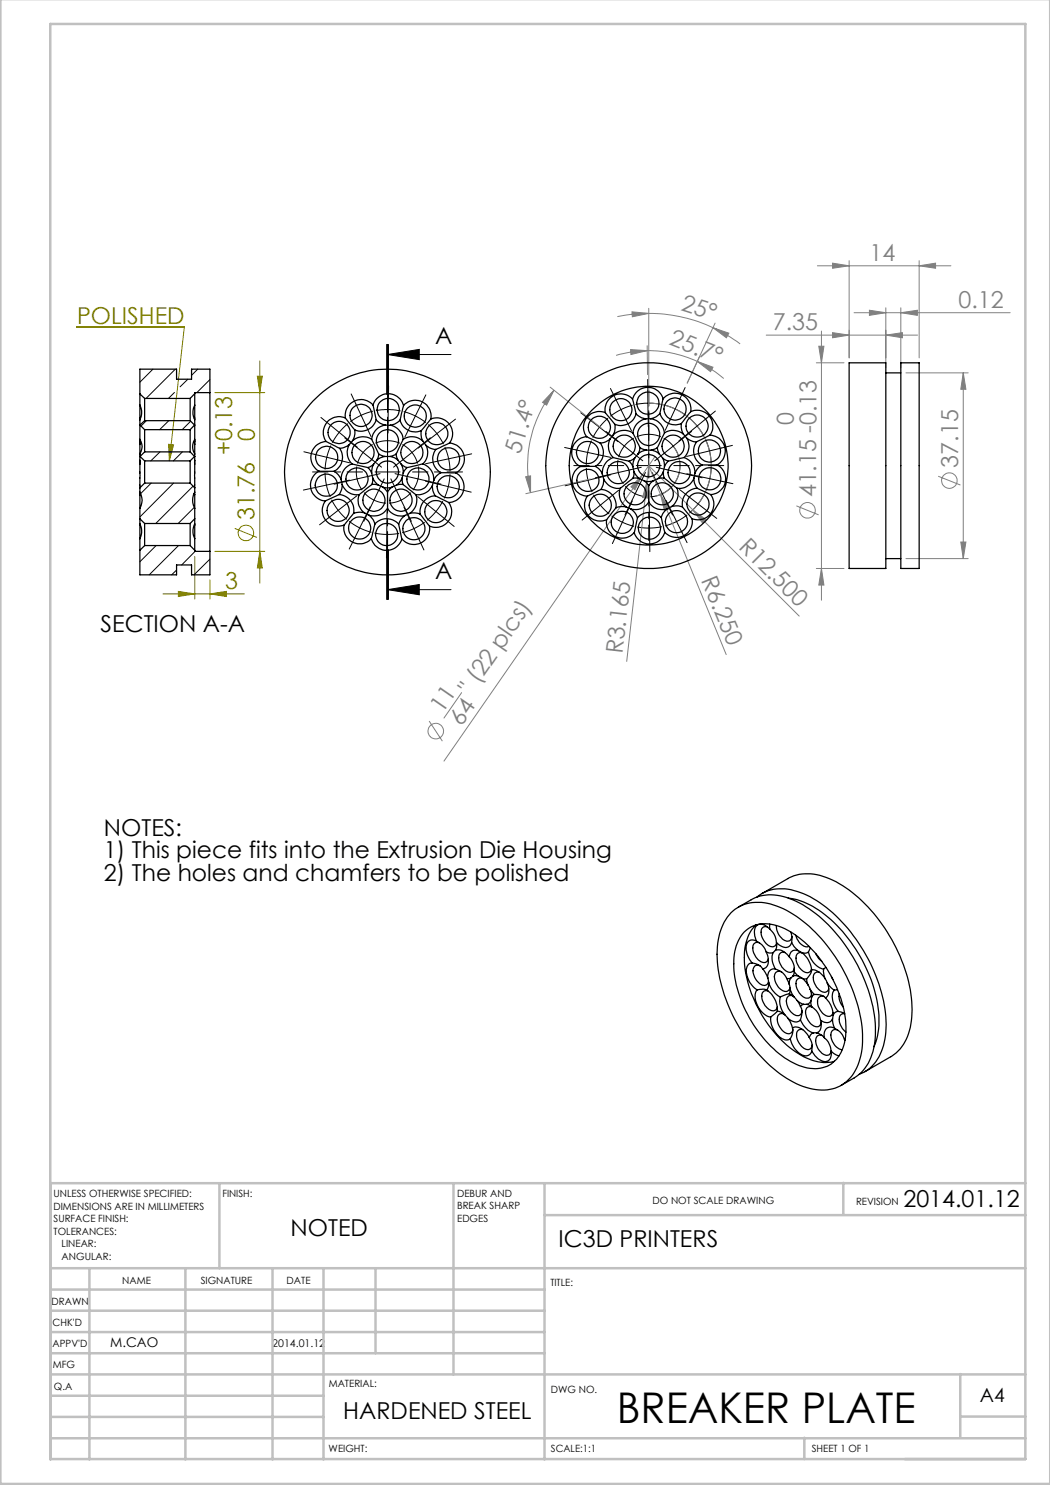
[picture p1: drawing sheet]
<svg xmlns="http://www.w3.org/2000/svg" width="210mm" height="297mm" viewBox="0 0 210 297" stroke-linecap="round" stroke-linejoin="round" font-family="sans-serif">
<g fill="none" stroke="#808080" stroke-width=".2">
<path d="M163.5 53.2h26.7M166.5 52.6l3.3 .6-3.3 .5zM169.8 52.1v19.5M183.8 53.2l3.3-.6v1.1zM183.8 52.1v19.5M110 77.4l10.4 8.3M110.8 78l-1.5 3-.8-.5zM110.8 78a24.4 24.4 0 0 0-4.7 20.5M126.1 69.9l3.3 .2-3.2 .8zM126.4 62.4l3.4 .3-3.3 .7zM129.4 70.1a23.7 23.7 0 0 1 10.1 2.2M129.4 70.1a22.9 22.9 0 0 0-6.2 1"/>
<path d="M129.4 69.1l.1 5.8M129.8 61.7v19.5M129.8 62.7a29.9 29.9 0 0 1 12.8 2.8M129.8 62.7a27.9 27.9 0 0 0-6.3 .6M139.5 72.3l3.1 1.1-.5 .9zM139.5 72.3a22.9 22.9 0 0 1 5.2 3.4M142.6 65.5l3.2 1.1-.5 1zM142.6 65.5a31.9 31.9 0 0 1 5.4 3.3M143 64.6l-5.6 12 2.5-5.2M153.2 67h30.3M163.3 72.6h5.5M163.8 69.2h1l-.5 3.4z"/>
<path d="M164.3 66.2v53.8M166.5 66.5l3.3 .5-3.3 .6zM170.8 62.5h31.2M173.9 62.1l3.3 .4-3.3 .6zM177.2 67l3.3-.5v1.1zM177.2 61.6v12M180.2 62.5l3.3-.4v1zM180.2 61.6v12M181.2 74.6h12.4M192.7 74.6v37.1M192.7 74.6l.5 3.3h-1zM105.1 95.4l1-.2v3.3z"/>
<path d="M118.1 95.8l-12.9 2.9M128.5 95l-39.7 57.2M128.5 95l-1.5 3-.8-.6zM129.4 96.3l.1 3.3-1-.1zM129.7 80.6a12.5 12.5 0 0 1 11.8 8.2 12.5 12.5 0 0 1-3.7 13.9M129.8 93.1l-4.5 39.2M129.8 93.1l8.8 8.9M129.8 93.1l2.3 5.8M131 91.3l-2.5 3.7M132.1 98.9l1.7 2.9-.9 .4zM132.1 98.9l13.1 32M134.7 89.3a6.3 6.3 0 0 1-3.5 9.9"/>
<path d="M187.6 95.2l4.5 1.8M138.6 102l21.2 21.2M138.6 102l2.7 2-.8 .7zM159.3 101.2l4.4 1.8M163.3 113.7h5.5M164.3 113.7l.5 3.3h-1zM181.2 111.7h12.4M192.2 108.4h1l-.5 3.3zM92.3 138.5l-3.5 5.1M85.8 144.2l2.7 4"/>
<circle cx="189.9" cy="96.1" r="1.56"/>
<circle cx="161.5" cy="102.1" r="1.55"/>
<circle cx="87.2" cy="146.2" r="1.55"/>
</g>
<g fill="none" stroke="#808000" stroke-width=".2">
<path d="M15.3 65.4h21.6l-3 26.8M43 78.5h10M51.5 75.2h1l-.5 3.3zM52 72.2v44.4M33.7 88.9l1 .1-.8 3.2zM32.6 118.8h16.3M35.7 118.3l3.2 .5-3.2 .5zM38.9 111.3v8.5M42 118.8l3.3-.5v1zM42 116v3.8M43 110.3h10M47 105.7l4.4 1.8"/>
<path d="M52 110.3l.5 3.3h-1z"/>
<circle cx="49.2" cy="106.6" r="1.56"/>
</g>
<g fill="none" stroke="#000" stroke-width=".2" stroke-dasharray="15.2 1.3 1.3 1.3" stroke-linecap="butt">
<path d="M65.3 97l.8 2.4M65.3 97l-.3-2.5M65.4 91.5l-.4 2.4M65.4 91.5l.8-2.4M67.8 86.5l-1.3 2.1M67.8 86.5l1.8-1.8M71.4 95.8l.4 1.2 .6 1M71.4 95.8l-.1-1.3 .1-1.2M72.2 83.1l-2.1 1.2M72.2 83.1l2.4-.9M72.6 90.5l-.7 1-.4 1.2M72.6 90.5l.9-.9 1-.7"/>
<path d="M77.5 88.1l-1.2 .2-1.2 .3M77.5 88.1l1.2 .2 1.2 .3M82.4 90.5l-.9-.9-1-.7M82.4 90.5l.7 1 .4 1.2M83.1 83.2l-2.4-.9M83.1 83.2l2.1 1.3M83.6 95.8l.2-1.3-.1-1.2M83.6 95.8l-.4 1.2-.6 1M87.4 86.7l-1.7-1.8M87.4 86.7l1.3 2.1M89.7 97.3l.3-2.4M89.7 97.3l-.9 2.4"/>
<path d="M89.7 91.8l-.7-2.4M89.7 91.8l.3 2.4M117.5 90.5l-.2 2.5M117.5 90.5l.8-2.4M117.6 96l.8 2.4M117.6 96l-.3-2.4M119.9 85.4l-1.3 2.2M119.9 85.4l1.7-1.8M123.7 94.5l.4 1.2 .6 1.1M123.7 94.5l-.2-1.2 .1-1.3M124.2 81.9l-2.1 1.4M124.2 81.9l2.3-.9"/>
<path d="M124.9 89.2l-.7 1.1-.5 1.1M124.9 89.2l.8-.9 1.1-.7M127 98.7l1.2 .5 1.2 .2M127 98.7l-1-.6-.9-.9M129.8 86.9l-1.3 .1-1.2 .4M129.8 86.9l1.2 .1 1.2 .4M132.5 98.7l1-.6 .9-.9M132.5 98.7l-1.2 .5-1.2 .2M134.6 89.2l-.8-.9-1.1-.7M134.6 89.2l.7 1.1 .5 1.1M135 81.8l-2.3-.8M135 81.8l2.2 1.3"/>
<path d="M135.8 94.5l.2-1.2-.1-1.3M135.8 94.5l-.4 1.2-.6 1.1M139.4 85.2l-1.7-1.8M139.4 85.2l1.4 2.1M141.9 90.2l-.8-2.4M141.9 90.2l.3 2.5M142 95.7l.3-2.4M142 95.7l-.8 2.4M67.6 102.1l1.8 1.8M67.6 102.1l-1.3-2.2M71.9 105.6l2.4 .9M71.9 105.6l-2.1-1.3"/>
<path d="M74.8 100l1.2 .4 1.2 .2M74.8 100l-1.1-.6-.9-.9M77.4 106.9l2.4-.2M77.4 106.9l-2.5-.3M80.2 100l1.1-.6 .9-.9M80.2 100l-1.2 .4-1.2 .2M82.8 105.7l2.1-1.3M82.8 105.7l-2.4 .8M87.2 102.3l1.4-2.1M87.2 102.3l-1.8 1.8M120.1 101l1.7 1.8M120.1 101l-1.4-2"/>
<path d="M124.5 104.4l2.3 .9M124.5 104.4l-2.2-1.2M129.9 105.6l2.5-.3M129.9 105.6l-2.5-.2M135.3 104.3l2.1-1.3M135.3 104.3l-2.3 .9M139.6 100.8l1.3-2.1M139.6 100.8l-1.7 1.8"/>
</g>
<g fill="none" stroke="#000" stroke-width=".2">
<path d="M77.3 68.9v10M77.5 70.9h12.7M77.5 70.9l6.4-1v2zM77.5 68.9v10M77.7 79.4l-.1 5M77.7 68.9v10M129.5 78.1l.1 5M75.2 82.1a12.5 12.5 0 0 1 4.9 .1M132.1 80.9a12.6 12.6 0 0 0-5 0M77.3 109.9v10M77.5 117.9h12.7M77.5 117.9l6.4-1v2.1z"/>
<path d="M77.5 109.9v10M77.7 109.9v10z"/>
</g>
<g fill="none" stroke="#000" stroke-width=".2" stroke-dasharray="15.2 1.3 1.3 1.3">
<path d="M77.7 79.4v-2.2M123.1 79.7l-1-2M129.6 78.1l-.1-2.2M136.1 79.5l.9-2M62.8 97.5l-2.1 .5M62.9 90.9l-2.1-.5M65.3 97l-2.5 .5M65.3 97l2.4-.5M65.4 91.5l-2.5-.6M65.4 91.5l2.4 .5M65.9 84.9l-1.7-1.4M67.7 96.5l2.2-.5"/>
<path d="M67.8 92l2.1 .6M67.8 86.5l-1.9-1.6M67.8 86.5l2 1.6M69 96.3l-2.2 .5M69.8 88.1l1.7 1.4M70.7 88.9l-1.8-1.3M71.2 80.8l-1-2M71.4 95.8l-2.4 .5M71.4 95.8l2.5-.6M72.2 83.1l-1-2.3M72.2 83.1l1.1 2.2M72.6 90.5l-1.9-1.6"/>
<path d="M72.6 90.5l2 1.6M73.3 85.3l.9 2M73.9 95.2l2.1-.5M74.6 92.1l1.7 1.3M75.9 97.8l.9-2M77.5 94.4v-2.5M77.5 94.4h-2.5M77.5 94.4v2.5M77.5 94.4h2.5M77.5 88.1v-2.5M77.5 88.1v2.5M77.5 85.6v-2.2"/>
<path d="M77.5 90.6v2.3M77.6 84.4v2.2M79.1 97.8l-.9-2M80.4 92.1l-1.7 1.3M81.2 95.2l-2.2-.5M82 85.4l-1 2M82.4 90.5l1.9-1.6M82.4 90.5l-2 1.6M83.1 83.2l1.1-2.2M83.1 83.2l-1.1 2.2M83.6 95.8l2.4 .5M83.6 95.8l-2.4-.6"/>
<path d="M84.2 81l1-2M84.3 88.9l1.8-1.3M85.4 88.3l-1.7 1.3M86 96.3l2.2 .5M87.2 96.7l-2.1-.5M87.3 92.3l-2.2 .5M87.4 86.7l2-1.5M87.4 86.7l-2 1.6M89.4 85.2l1.7-1.4M89.7 97.3l2.4 .6M89.7 97.3l-2.5-.6M89.7 91.8l2.5-.6"/>
<path d="M89.7 91.8l-2.4 .5M92.1 97.9l2.1 .5M92.2 91.2l2.1-.4M115.1 90l-2.2-.5M115.2 96.6l-2.2 .6M117.5 90.5l-2.4-.5M117.5 90.5l2.5 .5M117.6 96l-2.4 .6M117.6 96l2.4-.5M117.9 83.9l-1.7-1.3M119.9 85.4l-2-1.5M119.9 85.4l2 1.6"/>
<path d="M120 91l2.1 .5M120 95.5l2.2-.6M121.2 95.1l-2.1 .5M121.9 87l1.7 1.3M122 99.4l1.7-1.4M122.9 87.7l-1.7-1.4M123.7 94.5l-2.5 .6M123.7 94.5l2.4-.5M124.2 81.9l-1.1-2.2M124.2 81.9l1.1 2.3M124.9 89.2l-2-1.5M124.9 89.2l1.9 1.6"/>
<path d="M125.3 84.2l1 1.9M126.1 94l2.2-.5M126.8 90.8l1.8 1.4M127 98.7l-1 2.3M127 98.7l1.1-2.2M128.1 96.5l1-2M129.6 83.1l.1 2.2M129.8 93.1v-2.5M129.8 93.1h-2.5M129.8 93.1v2.5M129.8 93.1h2.5M129.8 86.9v-2.5"/>
<path d="M129.8 86.9v2.5M129.8 84.4v-2.2M129.8 89.4v2.2M131.4 96.5l-1-2M132.5 98.7l1 2.3M132.5 98.7l-1.1-2.2M132.7 90.8l-1.7 1.4M133.4 94l-2.2-.5M134 84.1l-1 2M134.6 89.2l2-1.5M134.6 89.2l-1.9 1.6M135 81.8l1.1-2.3"/>
<path d="M135 81.8l-1 2.3M135.8 94.5l2.5 .6M135.8 94.5l-2.4-.5M136.6 87.7l1.7-1.4M137.5 86.8l-1.7 1.4M137.6 99.3l-1.7-1.4M138.3 95.1l2.1 .5M139.4 85.2l2-1.6M139.4 85.2l-1.9 1.6M139.5 90.8l-2.2 .5M139.5 95.2l-2.1-.4M141.4 83.6l1.7-1.4"/>
<path d="M141.9 90.2l2.4-.6M141.9 90.2l-2.4 .6M142 95.7l2.4 .6M142 95.7l-2.5-.5M144.3 89.6l2.2-.5M144.4 96.3l2.2 .4M65.7 103.6l-1.8 1.4M67.6 102.1l-1.9 1.5M67.6 102.1l2-1.6M69.6 100.5l1.8-1.3M70.8 107.8l-1 2M71.9 105.6l-1.1 2.2"/>
<path d="M71.9 105.6l1.2-2.3M73.1 103.3l.9-1.9M73.7 102.3l-.9 2M74.8 100l-1.1 2.3M74.8 100l1.1-2.2M77.3 109.4v2.2M77.4 106.9l-.1 2.5M77.4 106.9v-2.5M77.4 104.4v-2.2M80.2 100l1.1 2.3M80.2 100l-1.1-2.2M81.3 102.3l1 2"/>
<path d="M81.7 103.5l-.9-2.1M82.8 105.7l1 2.3M82.8 105.7l-1.1-2.2M83.8 108l1 2M85.2 100.7l-1.7-1.4M87.2 102.3l1.9 1.6M87.2 102.3l-2-1.6M89.1 103.9l1.7 1.4M118.1 102.6l-1.7 1.4M120.1 101l-2 1.6M120.1 101l1.9-1.6M123.4 106.7l-.9 2"/>
<path d="M124.5 104.4l-1.1 2.3M124.5 104.4l1-2.2M125.5 102.2l1-2M126 101l-1 2M129.9 103.1l-.1-2.2M129.9 105.6v2.5M129.9 105.6v-2.5M129.9 108.1l.1 2.2M133.5 101l1 2M134.2 102.1l-1-2M135.3 104.3l1.1 2.2M135.3 104.3l-1.1-2.2"/>
<path d="M136.4 106.5l1 2M139.6 100.8l2 1.5M139.6 100.8l-2-1.5M141.6 102.3l1.7 1.4"/>
</g>
<path d="M72.5 94.4h-10M77.5 89.4v-10M77.5 99.4v10M82.5 94.4h10M124.8 93.1h-10M129.8 88.1v-10M129.8 98.1v10M134.8 93.1h10" fill="none" stroke="#000" stroke-width=".2" stroke-dasharray="15.2 1.3 1.3 1.3" stroke-dashoffset="12.1"/>
<path d="M77.5 68.9v51" fill="none" stroke="#000" stroke-width=".2" stroke-dasharray="6.3 1.3 1.3 1.3" stroke-dashoffset="3.1"/>
<g fill="none" stroke="#c0c0c0" stroke-width=".5">
<path d="M.1 -.1v296.9h209.9v-296.9M10.1 4.8h195v287h-195zM43.9 236.6v17M90.7 236.6v38.3M108.9 236.6v55.3M168.7 236.6v6.3M205.1 236.6h-195v55.3M10.1 253.6h195M10.1 257.9h98.8M17.9 253.6v38.3M37.1 253.6v38.3M54.5 253.6v38.3"/>
<path d="M64.7 253.6v38.3M75.1 253.6v17M108.9 243h96.2M10.1 270.6h98.8M10.1 266.4h98.8M10.1 262.1h98.8M10.1 279.1h54.6M10.1 274.9h195M192.1 274.8v12.7M10.1 287.7h195M10.1 283.4h54.6M160.9 287.5v4.3"/>
<path d="M192.1 283.3h13"/>
</g>
<path d="M77.5 70.9l6.4-1v2zM77.5 117.9l6.4-1v2.1z" fill="#000"/>
<g fill="#808000">
<path d="M33.7 88.9l1 .1-.8 3.2z"/>
<path d="M42 118.8l3.3-.5v1zM35.7 118.3l3.2 .5-3.2 .5z"/>
<path d="M51.5 75.2h1l-.5 3.3zM52 110.3l.5 3.3h-1z"/>
</g>
<g fill="#808080">
<path d="M128.5 95l-1.5 3-.8-.6z"/>
<path d="M129.4 96.3l.1 3.3-1-.1z"/>
<path d="M132.1 98.9l1.7 2.9-.9 .4z"/>
<path d="M138.6 102l2.7 2-.8 .7z"/>
<path d="M139.5 72.3l3.1 1.1-.5 .9zM126.1 69.9l3.3 .2-3.2 .8z"/>
<path d="M142.6 65.5l3.2 1.1-.5 1zM126.4 62.4l3.4 .3-3.3 .7z"/>
<path d="M180.2 62.5l3.3-.4v1zM173.9 62.1l3.3 .4-3.3 .6zM177.2 67l3.3-.5v1.1zM166.5 66.5l3.3 .5-3.3 .6z"/>
<path d="M166.5 52.6l3.3 .6-3.3 .5zM183.8 53.2l3.3-.6v1.1z"/>
<path d="M110.8 78l-1.5 3-.8-.5zM105.1 95.4l1-.2v3.3z"/>
<path d="M163.8 69.2h1l-.5 3.4zM164.3 113.7l.5 3.3h-1zM192.7 74.6l.5 3.3h-1zM192.2 108.4h1l-.5 3.3z"/>
</g>
<g fill="none" stroke="#000" stroke-width=".25">
<path d="M28 78.7v1a5.3 5.3 0 0 0 .3 2.5v.8l-.3 1M28 78.7l.9 1M28.9 79.7v4.4M28.9 79.7h9.1M38 79.7v4.4M38.9 78.7v2.3l-.3 1.3 .1 1 .2 .7M38.9 78.7l-.9 1M42 78.5v31.8M42 78.5h-3.1v.2M42 78.5v-4.7h-3.7v2h-3v-2h-7.3v4.9M126.5 79.8l.7 3M126.5 79.8a3.1 3.1 0 0 0-3.8-.7 3.1 3.1 0 0 0-1.6 3.4"/>
<path d="M132.6 79.8l-.6 2.9M132.6 79.8a3.2 3.2 0 0 1 3.8-.8 3.2 3.2 0 0 1 1.7 3.3M132.6 79.8a3.2 3.2 0 0 0-3.1-2.3 3.2 3.2 0 0 0-3 2.3M169.8 72.6h7.4v41.1h-7.4zM177.2 74.6h3M180.2 72.6h3.6v41.1h-3.6zM28 92.1v5.5M28 98.4a3.1 3.1 0 0 1 0 3.3M28 99v2.7M28 84v1M28 90.8v.5M28 87.9a2.57 2.57 0 0 1 0 2.9"/>
<path d="M28 85v2.9M28 91.3v.8M28 92.1v.7M28 88.9v1.9M28 88.1v.8M28 87.9v.2M28 81v2.6M28 98.4v.6M28 83.6v.4M28 85h.1M28 97.6v.8M28 91.3h.1"/>
<path d="M28 83.6v.1M28 85l.9 .9M28 91.3l.9 .9M28.1 98.7l-.1 .3M28.9 92.2v4.4M28.9 85.9v4.5M28.9 84.1l-.9 .9M28.9 96.6l-.9 1M28.9 96.6h9.1M28.9 84.1h9.1M28.9 85.9h9.1M28.9 92.2h9.1"/>
<path d="M28.9 90.4h9.1M28.9 90.4l-.9 .9M38 92.2v4.4M38 85.9v4.5M38 84.1l.9 .9M38 96.6l.9 1M38 90.4l.9 .9M38.8 98.7l.1 .3M38.9 85h.1M38.9 85l-.9 .9M38.9 91.3h.1M38.9 91.3l-.9 .9"/>
<path d="M38.9 98.4l-.3 1.2a3.3 3.3 0 0 0 .3 2.1M38.9 92.1v5.5M38.9 99v2.7M38.9 84v1M38.9 91.3v.8M38.9 85v2.9M38.9 87.9l-.3 1a2.69 2.69 0 0 0 .3 1.9M38.9 90.8v.5M38.9 88.1v2.7M38.9 92.1v.7M38.9 87.9v.2M38.9 81v2.6"/>
<path d="M38.9 98.4v.6M38.9 83.6v.4M38.9 88.1v.8M38.9 97.6v.8M38.9 83.6v.1M63.8 94.2a3.2 3.2 0 0 0-1.6 3.5 3.2 3.2 0 0 0 2.9 2.5M63.8 94.2l3 .1M65.2 88.3l2.7 1.4M65.2 88.3a3.2 3.2 0 0 0-2.9 2.4 3.2 3.2 0 0 0 1.5 3.5M66.8 94.3a3.3 3.3 0 0 1 1.4 1.6M67.8 98.9l-2.7 1.3M67.8 98.9a3.2 3.2 0 0 1 2.9 3.8"/>
<path d="M67.9 89.7a3.2 3.2 0 0 1-1.1 4.6M68.2 95.9l.2 1M68.4 96.9a3.1 3.1 0 0 1-.6 2M68.4 96.9a3.1 3.1 0 0 0 3.4 2.1M69.1 83.6l1.8 2.4M69.1 83.6a3.1 3.1 0 0 0-3.7 .9 3.1 3.1 0 0 0-.2 3.8M69.9 88.9a3.7 3.7 0 0 1-2 .8M69.9 88.9a3.2 3.2 0 0 0 .5 3.9M70.4 92.8l3.2 .7M70.4 92.8a3.2 3.2 0 0 0-2.2 3.1M70.5 88.1l-.6 .8M70.9 86a3.4 3.4 0 0 1-.4 2.1"/>
<path d="M71.8 99a3 3 0 0 0 1.1 3.6M73.6 93.5l.7 1.1M74.3 87.9l1.4 2.9M74.3 87.9a3.1 3.1 0 0 0-3.8 .2M74.3 94.6l.2 1M74.4 96.9l-2.6 2.1M74.4 96.9l1.3 .1M74.5 95.6l-.1 1.3M74.5 95.6l.5 .8 .7 .6M74.6 81l.6 3M74.6 81a3.2 3.2 0 0 0-3.7-.8 3.2 3.2 0 0 0-1.8 3.4M74.6 81a3.2 3.2 0 0 1 3.1-2.3 3.2 3.2 0 0 1 3 2.4"/>
<path d="M74.7 92.8l-1.1 .7M74.7 92.8l-.2 .6-.2 1.2M75.2 84a3.2 3.2 0 0 1-4.3 2M75.2 84a2.83 2.83 0 0 0 1.9 1M75.4 92.1l-.7 .7M75.7 97l.9 .4M75.7 90.8l1.3 .5M75.7 90.8l-.3 1.3M76.6 97.4l.9 1M76.6 97.4l.7 .2 1.1-.2M77 91.3h1M77 91.3l-.9 .2-.7 .6"/>
<path d="M77.1 85l1 .1M77.1 85a3.2 3.2 0 0 0-2.8 2.9M77.5 98.4v3.3M78 91.3a2.64 2.64 0 0 1 1.6 .8M78.1 85.1a3.2 3.2 0 0 1 2.5 2.8M78.4 97.4l-.9 1M79.2 90.8l.4 1.3M79.2 90.8l-1.2 .5M79.3 97l-.9 .4M79.6 92.1l.7 .7M80 84a3.1 3.1 0 0 0 4.2 2.1M80 84a3.4 3.4 0 0 1-1.9 1.1"/>
<path d="M80.3 92.8l1.1 .7M80.3 92.8l.3 .9v.9M80.4 95.6l.2 1.3M80.4 95.6l-.4 .8-.7 .6M80.6 96.9l2.6 2.1M80.6 96.9l-1.3 .1M80.6 87.9l-1.4 2.9M80.6 87.9a3.1 3.1 0 0 1 4 .3M80.6 94.6l-.2 1M80.7 81.1l-.7 2.9M80.7 81.1a3.2 3.2 0 0 1 3.8-.7 3.2 3.2 0 0 1 1.6 3.4M81.4 93.5l-.8 1.1"/>
<path d="M83.2 99a3.2 3.2 0 0 1-1.2 3.7M84.2 86.1a3.6 3.6 0 0 0 .4 2.1M84.6 88.2l.6 .8M84.6 92.8l-3.2 .7M84.6 92.8a3.2 3.2 0 0 1 2.1 3.3M85.2 89a3.1 3.1 0 0 0 2 .9M85.2 89a3.1 3.1 0 0 1-.6 3.8M86.1 83.8l-1.9 2.3M86.1 83.8a3.2 3.2 0 0 1 3.7 1 3.2 3.2 0 0 1 .1 3.8M86.5 97a2.91 2.91 0 0 0 .6 2.2M86.5 97a3.2 3.2 0 0 1-3.3 2M86.7 96.1l-.2 .9"/>
<path d="M87.1 99.2l2.6 1.3M87.1 99.2a3.2 3.2 0 0 0-3.1 3.6M87.2 89.9a3.2 3.2 0 0 0 1 4.6M88.2 94.5l3 .1M88.2 94.5a2.86 2.86 0 0 0-1.5 1.6M89.9 88.6l-2.7 1.3M89.9 88.6a3.2 3.2 0 0 1 2.9 2.5 3.2 3.2 0 0 1-1.6 3.5M91.2 94.6a3.2 3.2 0 0 1 1.5 3.5 3.2 3.2 0 0 1-3 2.4M116 93.3a3.2 3.2 0 0 0-1.5 3.5 3.2 3.2 0 0 0 3 2.4M117.3 87.3l2.8 1.3M117.3 87.3a3.2 3.2 0 0 0-2.9 2.5 3.2 3.2 0 0 0 1.6 3.5M117.5 99.2a3.2 3.2 0 0 0 .1 3.8 3.2 3.2 0 0 0 3.7 1"/>
<path d="M119.1 93.3h-3.1M119.1 93.3a2.86 2.86 0 0 1 1.4 1.5M120.1 88.6a3.2 3.2 0 0 1-1 4.7M120.2 97.9l-2.7 1.3M120.2 97.9a3.2 3.2 0 0 1 3 3.7M120.5 94.8l.2 1M120.7 95.8a3.1 3.1 0 0 1-.5 2.1M120.7 95.8a3.1 3.1 0 0 0 3.4 1.8M121.1 82.5l1.9 2.4M121.1 82.5a3.2 3.2 0 0 0-3.7 1 3.2 3.2 0 0 0-.1 3.8M122.1 87.7a2.93 2.93 0 0 1-2 .9M122.1 87.7a3.2 3.2 0 0 0 .6 3.8"/>
<path d="M122.7 87l-.6 .7M122.7 91.5l3.1 .7M122.7 91.5a3.2 3.2 0 0 0-2.2 3.3M123 84.9a3.6 3.6 0 0 1-.3 2.1M124.1 97.6a3.2 3.2 0 0 0 1.2 3.8M125.8 92.2l.8 1.1M126.6 86.6l1.4 2.9M126.6 86.6a3.1 3.1 0 0 0-3.9 .4M126.6 93.3l.2 1M126.6 95.6l-2.5 2M126.6 95.6l1.3 .1M126.8 94.3l-.2 1.3"/>
<path d="M126.8 94.3l.4 .8 .7 .6M127 91.6l-1.2 .6M127 91.6l-.4 .8v.9M127.2 82.8a3.1 3.1 0 0 1-4.2 2.1M127.2 82.8a3.4 3.4 0 0 0 2 1M127.6 90.8l-.6 .8M127.9 95.7l.9 .5M128 89.5l1.2 .5M128 89.5l-.4 1.3M128.8 96.2l1 .9M128.8 96.2l.7 .1 1.1-.1M129.2 83.8a3.2 3.2 0 0 0-2.6 2.8"/>
<path d="M129.2 90h1M129.2 90l-.8 .3-.8 .5M129.8 97.1v3.3M130.1 83.7l-.9 .1M130.1 83.7a3.2 3.2 0 0 1 2.8 2.9M130.2 90l.9 .3 .8 .5M130.6 96.2l-.8 .9M131.5 89.5l-1.3 .5M131.5 89.5l.4 1.3M131.6 95.7l-1 .5M131.9 90.8l.6 .8M132 82.7a3.2 3.2 0 0 0 4.3 2"/>
<path d="M132 82.7a2.83 2.83 0 0 1-1.9 1M132.5 91.6l1.1 .6M132.5 91.6l.4 .9v.8M132.7 94.3l.2 1.3M132.7 94.3l-.3 .6-.8 .8M132.9 95.6l-1.3 .1M132.9 95.6l2.5 2M132.9 86.6l-1.4 2.9M132.9 86.6a3.1 3.1 0 0 1 3.8 .3M132.9 93.3l-.2 1M133.6 92.2l-.7 1.1M135.4 97.6a3.1 3.1 0 0 1-1.1 3.7"/>
<path d="M136.3 84.7a3.4 3.4 0 0 0 .4 2.2M136.7 86.9l.6 .7M136.8 91.5l-3.2 .7M136.8 91.5a3.2 3.2 0 0 1 2.2 3.1M137.3 87.6a3.3 3.3 0 0 0 2 .8M137.3 87.6a3.1 3.1 0 0 1-.5 3.9M138.1 82.3l-1.8 2.4M138.1 82.3a3.1 3.1 0 0 1 3.8 .9 3.1 3.1 0 0 1 .1 3.8M138.8 95.6a3.1 3.1 0 0 0 .6 2M138.8 95.6a3.2 3.2 0 0 1-3.4 2M139 94.6l-.2 1M139.3 88.4a3.2 3.2 0 0 0 1.1 4.6"/>
<path d="M139.4 97.6a3.2 3.2 0 0 0-2.9 3.8M139.4 97.6l2.7 1.3M140.4 93a3.3 3.3 0 0 0-1.4 1.6M142 87l-2.7 1.4M142 87a3.2 3.2 0 0 1 3 2.4 3.2 3.2 0 0 1-1.6 3.6M142.1 98.9a3.2 3.2 0 0 1 0 3.9 3.2 3.2 0 0 1-3.7 .9M143.4 93h-3M143.4 93a3.2 3.2 0 0 1 1.7 3.4 3.2 3.2 0 0 1-3 2.5M28 103.7v.8a3.8 3.8 0 0 1 0 3.2M28 107.7v2.4M28 105v2.7M28 104.8v.2"/>
<path d="M28 103.7l.9 1M28 101.7v2M28 110.1v4.9h7.3v-2h3v2h3.7v-4.7M28 104.9v.1M28.9 104.7v4.4M28.9 109.1l-.9 1M28.9 104.7h9.1M28.9 109.1h9.1M38 104.7v4.4M38 109.1l.9 1M38.9 104.9v.1M38.9 104.8l-.3 1.1v.9l.3 .9"/>
<path d="M38.9 107.7v2.4M38.9 103.7v1.1M38.9 105v2.7M38.9 104.8v.2M38.9 103.7l-.9 1M38.9 101.7v2M38.9 110.1v.2h3.1M65.1 100.2a3.2 3.2 0 0 0 0 3.8 3.2 3.2 0 0 0 3.7 1M68.8 105a3.2 3.2 0 0 0 1.7 3.4 3.2 3.2 0 0 0 3.8-.7M70.7 102.7l-1.9 2.3M72.9 102.6l.9 .4M72.9 102.6a3.5 3.5 0 0 0-2.2 .1"/>
<path d="M73.8 103a3.4 3.4 0 0 1 1.2 1.8M74.3 107.7a3.2 3.2 0 0 0 3 2.4 3.2 3.2 0 0 0 3.1-2.3M75 104.8l-.7 2.9M75 104.8a3.2 3.2 0 0 1 4.7 0M77.5 101.7a3.1 3.1 0 0 0 3.5 1.4M77.5 101.7a3.2 3.2 0 0 1-3.7 1.3M79.7 104.8l.7 3M81 103.1a3.3 3.3 0 0 0-1.3 1.7M82 102.7l-1 .4M82 102.7a3.2 3.2 0 0 1 2 .1M84 102.8l1.9 2.4M85.9 105.2a3.2 3.2 0 0 1-1.8 3.4 3.2 3.2 0 0 1-3.7-.8"/>
<path d="M89.7 100.5a3.2 3.2 0 0 1-.1 3.8 3.2 3.2 0 0 1-3.7 .9M121.3 104a3.2 3.2 0 0 0 1.8 3.3 3.2 3.2 0 0 0 3.8-.8M123.2 101.6l-1.9 2.4M125.3 101.4a3.2 3.2 0 0 0-2.1 .2M125.3 101.4l.9 .4M126.2 101.8a3.3 3.3 0 0 1 1.3 1.8M127.5 103.6l-.6 2.9M129.8 100.4a3.1 3.1 0 0 0 3.6 1.4M129.8 100.4a3.2 3.2 0 0 1-3.6 1.4M132.3 103.5a3.2 3.2 0 0 0-4.8 .1M132.3 103.5l.7 3M133 106.5a3.2 3.2 0 0 1-3.1 2.3 3.2 3.2 0 0 1-3-2.3"/>
<path d="M133.4 101.8a3.1 3.1 0 0 0-1.1 1.7M134.3 101.3l-.9 .5M134.3 101.3a3.5 3.5 0 0 1 2.2 .1M136.5 101.4l1.9 2.3M138.4 103.7a3.2 3.2 0 0 1-1.7 3.5 3.2 3.2 0 0 1-3.7-.7M177.2 111.7h3M151.4 179.4a8.4 8.4 0 0 1 8.7-.9 25.7 25.7 0 0 1 11.6 10.1 29.9 29.9 0 0 1 5.5 17.8 9.9 9.9 0 0 1-4 7.8l-1.4 .7M152.4 178.7l5.2-3a9.6 9.6 0 0 1 8.9 .3 29.7 29.7 0 0 1 13.1 14.5 24 24 0 0 1 2.3 15.6 8.4 8.4 0 0 1-3.7 5.2l-5.2 3M157.7 179.6a16.7 16.7 0 0 1 9.7 5.5 29.7 29.7 0 0 1 8.4 18.7 13.2 13.2 0 0 1-1 5.5M146.2 182.6a8.2 8.2 0 0 1 9.2-1.4 26 26 0 0 1 12.1 10.9 28.6 28.6 0 0 1 4.9 17.7 9.5 9.5 0 0 1-4.4 7.4 10.2 10.2 0 0 1-9.4-.8 30.6 30.6 0 0 1-12.8-14.9 23.6 23.6 0 0 1-1.9-14.8 9.5 9.5 0 0 1 2.3-4.1zM147.7 181.4l2.5-1.5a9 9 0 0 1 8.4 .1 28.5 28.5 0 0 1 13.3 13.8 25.2 25.2 0 0 1 2.8 15.9 8.8 8.8 0 0 1-3.8 5.9l-2.7 1.5M148.8 186.5a6.3 6.3 0 0 1 7-1.2 21.4 21.4 0 0 1 10.8 10.7 19 19 0 0 1 2.2 13.1 6 6 0 0 1-7.9 4.4 18.6 18.6 0 0 1-9.7-7.9 23.1 23.1 0 0 1-4.4-14.1 8.7 8.7 0 0 1 2-5z"/>
<path d="M150.4 192.6a1.58 1.58 0 0 0-1.1 2.2 4.7 4.7 0 0 0 2.1 3.2M150.4 192.6l1.2 .3 .9 .9M151.2 185a9.6 9.6 0 0 0-2.3 7.9 25 25 0 0 0 11.3 18.2 8.7 8.7 0 0 0 6.7 1.2M151.3 188.2a1.33 1.33 0 0 0-1.5 0 1.33 1.33 0 0 0-.6 1.4 4.7 4.7 0 0 0 1.2 3M151.3 188.2l1.1 .8 .8 1.4M151.4 198a3.7 3.7 0 0 0 1 4.4l1 .8 .7 .2M151.4 198l1.4-.2 .5 .2M151.9 188.6a.98 .98 0 0 0-1.1 .1 .98 .98 0 0 0-.2 1.1 2.89 2.89 0 0 0 2.4 2.7l.4-.2 .3-.6M152 193.2a.99 .99 0 0 0-1.1 .1 .99 .99 0 0 0-.3 1.1 3.1 3.1 0 0 0 2.3 2.7l.5-.2 .3-.6M152.5 193.8l1.1 1.8M153.2 190.4a1.69 1.69 0 0 0 1.5 .1M153.2 190.4a2.45 2.45 0 0 1-.2 3.2l-.5 .2"/>
<path d="M153.3 198a4.8 4.8 0 0 1 2.2 4.2M153.5 185.4a.99 .99 0 0 0-1.1 .2 .99 .99 0 0 0-.2 1.1 3.1 3.1 0 0 0 2.3 2.7l.5-.2 .3-.6M153.6 195.6l.1 .9M153.6 198.2a.98 .98 0 0 0-1 .2 .98 .98 0 0 0-.2 1.1 3.1 3.1 0 0 0 2.3 2.7l.5-.2 .3-.6M153.7 196.5a4.7 4.7 0 0 0 2.4 2.9M153.7 196.5a1.9 1.9 0 0 1-.4 1.5M154 184.8v1M154 185.8a1.97 1.97 0 0 0-2.7-.7 2.76 2.76 0 0 0 0 3.1M154 185.8l.6 .7a3.6 3.6 0 0 1 .7 2M154.7 190.5a3.4 3.4 0 0 0 .4 3.3M155.1 190.1a2.26 2.26 0 0 1 2.5 1l.3 .3M155.1 193.8l1.2 .6 .6 .6 .4 .7"/>
<path d="M155.1 190.1l-.4 .4M155.1 193.8a1.36 1.36 0 0 0-1.5 1.8M155.3 185.1a3.1 3.1 0 0 0 2.3 3.1 .98 .98 0 0 0 .8-.9M155.3 188.5a1.99 1.99 0 0 0 2.7 .7l.3-.7M155.3 188.5a2.05 2.05 0 0 1-.2 1.6M156.1 199.4a4 4 0 0 0 .9 3.5M156.3 194.4a.97 .97 0 0 0-1.1 .1 .97 .97 0 0 0-.3 1.1 2.82 2.82 0 0 0 2.4 2.7l.5-.3 .2-.5M157 190.5a.98 .98 0 0 0-1.1 .2 .98 .98 0 0 0-.1 1.1 3.1 3.1 0 0 0 2.2 2.7l.5-.2 .4-.7M157.3 195.7l.6 1.2M157.9 191.4l.3 .4a3.8 3.8 0 0 1 .7 2.6M157.9 196.9l.1 .9M157.9 198.8l-1.8 .6"/>
<path d="M157.9 198.8l.9 .6M158 197.8l.8 1.6M158 197.8l-.1 1M158.2 186.4l.2 .9-.1 1.2M158.2 195.6l-.3 .6v.7M158.2 195.6l-.9 .1M158.3 188.5l.4 .7 1 .9M158.5 199.2a1.05 1.05 0 0 0-1.1 .3 1.05 1.05 0 0 0-.1 1.2 2.74 2.74 0 0 0 2.4 2.4l.5-.3 .2-.6M158.6 195.2l-.4 .4M158.6 195.2l.5-.1 .6 .2M158.8 199.4l.7 .7M158.9 194.4l.8 .9"/>
<path d="M158.9 194.4l-.3 .8M159.1 187a2.76 2.76 0 0 0 2.4 2.4l.3-.1M159.7 190.1l.7 .4M159.7 190.1a1.24 1.24 0 0 0-1.8 1.3M159.7 195.3l.7 .4M160.4 190.5a4.9 4.9 0 0 1 1.9 3.5M160.4 195.7a.97 .97 0 0 0-1 .2 .97 .97 0 0 0-.2 1.1 3 3 0 0 0 2.3 2.6l.6-.2 .2-.5M160.4 195.7l.9 .1M160.4 190.6a.98 .98 0 0 0-1 .2 .98 .98 0 0 0-.2 1.1 3.1 3.1 0 0 0 2.3 2.7l.5-.2 .3-.6M160.4 195.7l1.2 1.3M161.3 195.8l.3 1.2M161.6 197l.4 .9"/>
<path d="M161.7 190.4a4.3 4.3 0 0 0 3 3.4M161.7 190.4a1.4 1.4 0 0 1-1.3 .1M162 197.9l.8 1M162 197.9l.3 1.6M162.1 189.5l-.4 .9M162.3 194a3.2 3.2 0 0 1 2.7 1.7M162.3 194l-.2 .7-.8 1.1M162.3 199.5l-.1 .7M162.8 198.9l1.6 .2 .7 .5M162.8 198.9l-.5 .6M163.2 190.8l.6 .9 .6 .6M163.9 194.5a.98 .98 0 0 0-1 .2 .98 .98 0 0 0-.2 1.1 3.1 3.1 0 0 0 2.2 2.7l.5-.2 .3-.6"/>
<path d="M164.7 193.8l.1 1.2 .2 .7M164.9 199.3a1 1 0 0 0-1.1 .2 1 1 0 0 0-.3 1.1 2.89 2.89 0 0 0 2.5 2.7l.3-.2 .3-.6M165 195.7l.5 .9M165.1 199.6a4.8 4.8 0 0 1 1.5 3.4M165.2 193.5l-.5 .3M165.5 196.6l.6 .8 .8 .6M165.5 196.6a2.46 2.46 0 0 1-.4 3M166.3 195.3l.3 .6M166.9 198a2.91 2.91 0 0 0 .1 3.3l.6 1M167.5 197.9l-.6 .1M167.9 198.8a3.1 3.1 0 0 0 .8 2.6M154.1 203.4a4.6 4.6 0 0 0 3.1 4.6l.8-.2"/>
<path d="M155.5 202.2l.9 .3 .6 .4M155.5 202.2l-1.4 1.2M156.7 202.8a.98 .98 0 0 0-1 .2 .98 .98 0 0 0-.2 1.1 3.1 3.1 0 0 0 2.3 2.7l.6-.4 .2-.5M157 202.9l.6 .8M157.6 203.7a1.7 1.7 0 0 0 2.5 .2M157.6 203.7l.4 .7 .5 1.2M158 207.8a4.4 4.4 0 0 0 3 3.4 1.22 1.22 0 0 0 1.3-1M158.5 205.6a2.06 2.06 0 0 1 2.7 1l.7 .9M158.5 205.6v1.1l-.5 1.1M159.5 200.1l.4 .4 .8 .4M159.5 200.1l.6 1.2M160.1 201.3l.3 .9-.3 1.7"/>
<path d="M160.1 203.9a4.4 4.4 0 0 0 2.6 2.7M160.5 205.9a.98 .98 0 0 0-1 .3 .98 .98 0 0 0-.2 1.1 3.1 3.1 0 0 0 2.3 2.6 .9 .9 0 0 0 .8-.9M160.7 200.9h.7M160.7 200.9l-.6 .4M161.4 200.9l.9 .4M161.9 207.5l.5 1.4-.1 1.3M162.2 200.2l.1 1.1M162.2 200.2l-.5 .5-.3 .2M162.3 201.3a3.9 3.9 0 0 1 1.8 2.7M162.3 210.2a3.3 3.3 0 0 0 2.9 2.1 1.6 1.6 0 0 0 1-2.1M162.4 201.4a.98 .98 0 0 0-1.1 .2 .98 .98 0 0 0-.2 1.1 2.89 2.89 0 0 0 2.5 2.6l.3-.1 .3-.6M162.7 206.6h.6"/>
<path d="M162.7 206.6a1.21 1.21 0 0 0-.8 .9M163.3 206.6l1 .4 .6 .5M164.1 204a1.97 1.97 0 0 1-.8 2.6M164.4 207.1a.96 .96 0 0 0-1.1 .2 .96 .96 0 0 0-.1 1.1 3 3 0 0 0 2.2 2.7l.5-.2 .3-.6M164.9 207.5a3.9 3.9 0 0 1 1.3 2.7M166.2 210.2l.8 .7 .8 .3M166.5 203.8l.1 .9 .3 1M166.5 203.8a1.43 1.43 0 0 1-2.4 .2M166.6 203l-.1 .8M166.9 205.7a3.5 3.5 0 0 1 2 2.1M166.9 205.7a1.37 1.37 0 0 0-1.6 0 1.37 1.37 0 0 0-.5 1.5l.1 .3M167.5 206a.98 .98 0 0 0-1.1 .2 .98 .98 0 0 0-.2 1.1 2.9 2.9 0 0 0 2.3 2.6"/>
<path d="M167.6 202.3l1.3 .4M167.6 202.3a1.2 1.2 0 0 0-1 .7M168.9 207.8l.1 .3M168.9 207.8l.1 .1M168.9 202.8a.97 .97 0 0 0-1 1.3 3.9 3.9 0 0 0 1.3 2.3"/>
<circle cx="65.3" cy="97" r="2.23"/>
<circle cx="65.3" cy="91.5" r="2.22"/>
<circle cx="67.8" cy="86.5" r="2.21"/>
<circle cx="71.4" cy="95.8" r="2.22"/>
<circle cx="72.2" cy="83.1" r="2.22"/>
<circle cx="72.6" cy="90.5" r="2.23"/>
<circle cx="77.5" cy="94.4" r="20.6"/>
<circle cx="77.5" cy="88.2" r="2.21"/>
<circle cx="77.5" cy="94.4" r="2.21"/>
<circle cx="77.6" cy="81.9" r="2.22"/>
<circle cx="82.4" cy="90.5" r="2.23"/>
<circle cx="83.1" cy="83.2" r="2.2"/>
<circle cx="83.6" cy="95.8" r="2.21"/>
<circle cx="87.4" cy="86.7" r="2.22"/>
<circle cx="89.6" cy="97.3" r="2.22"/>
<circle cx="89.7" cy="91.8" r="2.22"/>
<circle cx="117.5" cy="90.5" r="2.22"/>
<circle cx="117.6" cy="96.1" r="2.22"/>
<circle cx="119.9" cy="85.5" r="2.22"/>
<circle cx="123.6" cy="94.5" r="2.22"/>
<circle cx="124.2" cy="82" r="2.22"/>
<circle cx="124.8" cy="89.2" r="2.22"/>
<circle cx="127" cy="98.8" r="2.22"/>
<circle cx="129.6" cy="80.7" r="2.22"/>
<circle cx="129.7" cy="93.1" r="20.6"/>
<circle cx="129.7" cy="93.1" r="15.9"/>
<circle cx="129.7" cy="86.9" r="2.21"/>
<circle cx="129.7" cy="93.1" r="2.21"/>
<circle cx="132.5" cy="98.7" r="2.21"/>
<circle cx="134.6" cy="89.2" r="2.22"/>
<circle cx="135" cy="81.8" r="2.22"/>
<circle cx="135.8" cy="94.5" r="2.22"/>
<circle cx="139.4" cy="85.2" r="2.23"/>
<circle cx="141.9" cy="90.2" r="2.22"/>
<circle cx="142" cy="95.8" r="2.22"/>
<circle cx="67.6" cy="102.1" r="2.22"/>
<circle cx="71.9" cy="105.6" r="2.22"/>
<circle cx="74.8" cy="100.1" r="2.22"/>
<circle cx="77.3" cy="106.9" r="2.22"/>
<circle cx="80.2" cy="100" r="2.21"/>
<circle cx="82.8" cy="105.7" r="2.21"/>
<circle cx="87.2" cy="102.3" r="2.22"/>
<circle cx="120" cy="101" r="2.22"/>
<circle cx="124.5" cy="104.5" r="2.22"/>
<circle cx="129.9" cy="105.6" r="2.22"/>
<circle cx="135.3" cy="104.3" r="2.22"/>
<circle cx="139.6" cy="100.8" r="2.22"/>
</g>
<g fill="none" stroke="#000" stroke-width=".2">
<path d="M30.6 73.8l-2.6 2.6M34.9 78.5l-1.2 1.2M35.1 73.8l-5.9 5.9M37.6 75.8l-1.6 1.6M39.5 73.8l-1.2 1.3M42 75.9l-2.6 2.6M29.3 84.1l-1.1 1.1M30.2 96.6l-2.1 2.1M32 90.4l-1.8 1.8M33.8 84.1l-1.9 1.8M34.7 96.6l-6.7 6.8M36.5 90.4l-1.8 1.8"/>
<path d="M38.1 84.2l-1.7 1.7M38.6 97.2l-7.4 7.5M31.2 109.1l-3.2 3.3M35.3 114l-1 1M35.7 109.1l-5.9 5.9M38.9 101.5l-3.3 3.2M39 110.3l-2.7 2.7M42 111.8l-3.2 3.2"/>
</g>
<text font-size="8.5" x="123.4" y="284.7">BREAKER PLATE</text>
<g font-size="4.7" fill="#808080">
<text x="173.9" y="52.1">14</text>
<text x="136.1" y="62.1" transform="rotate(18 136.1 62.1)">25°</text>
<text x="191.7" y="61.5">0.12</text>
<text x="133.6" y="68.8" transform="rotate(22 133.6 68.8)">25.7°</text>
<text x="154.6" y="66">7.35</text>
<text x="158.8" y="85" transform="rotate(-90 158.8 85)">0</text>
<text x="104" y="91" transform="rotate(-73 104 91)">51.4°</text>
<text x="191.6" y="93.5" transform="rotate(-90 191.6 93.5)">37.15</text>
<text x="163.2" y="99.5" transform="rotate(-90 163.2 99.5)">41.15 -0.13</text>
<text x="147.6" y="109.5" transform="rotate(45 147.6 109.5)">R12.500</text>
<text x="140.2" y="115.9" transform="rotate(68 140.2 115.9)">R6.250</text>
<text x="124.5" y="130.9" transform="rotate(-84 124.5 130.9)">R3.165</text>
<text x="88.5" y="142.8" transform="rotate(-55 88.5 142.8)">11</text>
<text x="94.2" y="139.1" transform="rotate(-55 94.2 139.1)">&quot; (22 plcs)</text>
<text x="92.3" y="145.4" transform="rotate(-55 92.3 145.4)">64</text>
</g>
<g font-size="4.7" fill="#808000">
<text x="15.4" y="64.7">POLISHED</text>
<text x="51" y="88.2" transform="rotate(-90 51 88.2)">0</text>
<text x="46.4" y="91.1" transform="rotate(-90 46.4 91.1)">+0.13</text>
<text x="50.9" y="104" transform="rotate(-90 50.9 104)">31.76</text>
<text x="45" y="117.8">3</text>
</g>
<g font-size="4.7">
<text x="87" y="68.7">A</text>
<text x="87" y="115.8">A</text>
<text x="20.1" y="126.4">SECTION A-A</text>
<text x="20.8" y="167.1">NOTES:</text>
<text x="20.8" y="171.7">1) This piece fits into the Extrusion Die Housing</text>
<text x="20.8" y="176.2">2) The holes and chamfers to be polished</text>
<text x="180.7" y="241.4">2014.01.12</text>
<text x="58.1" y="247.3">NOTED</text>
<text x="111.7" y="249.4">IC3D PRINTERS</text>
<text x="68.7" y="283.8">HARDENED STEEL</text>
</g>
<text font-size="3.9" x="196" y="280.4">A4</text>
<text font-size="2.7" x="22" y="269.4">M.CAO</text>
<text font-size="2.1" x="54.5" y="269.3">2014.01.12</text>
<g font-size="2">
<text x="10.7" y="239.5">UNLESS OTHERWISE SPECIFIED:</text>
<text x="44.5" y="239.5">FINISH:</text>
<text x="91.4" y="239.4">DEBUR AND</text>
<text x="10.7" y="242">DIMENSIONS ARE IN MILLIMETERS</text>
<text x="10.7" y="244.5">SURFACE FINISH:</text>
<text x="91.4" y="241.9">BREAK SHARP</text>
<text x="91.4" y="244.4">EDGES</text>
<text x="130.5" y="240.8">DO NOT SCALE DRAWING</text>
<text x="171.2" y="241">REVISION</text>
<text x="10.7" y="247">TOLERANCES:</text>
<text x="12.3" y="249.5">LINEAR:</text>
<text x="12.3" y="252">ANGULAR:</text>
<text x="24.4" y="256.9">NAME</text>
<text x="40.1" y="256.8">SIGNATURE</text>
<text x="57.3" y="256.8">DATE</text>
<text x="110.1" y="257.1">TITLE:</text>
<text x="10.3" y="260.9">DRAWN</text>
<text x="10.5" y="269.3">APPV'D</text>
<text x="10.5" y="265.2">CHK'D</text>
<text x="10.6" y="273.6">MFG</text>
<text x="10.8" y="278">Q.A</text>
<text x="65.8" y="277.4">MATERIAL:</text>
<text x="110.2" y="278.5">DWG NO.</text>
<text x="65.7" y="290.4">WEIGHT:</text>
<text x="110.2" y="290.5">SCALE:1:1</text>
<text x="162.4" y="290.4">SHEET 1 OF 1</text>
</g>
</svg>
